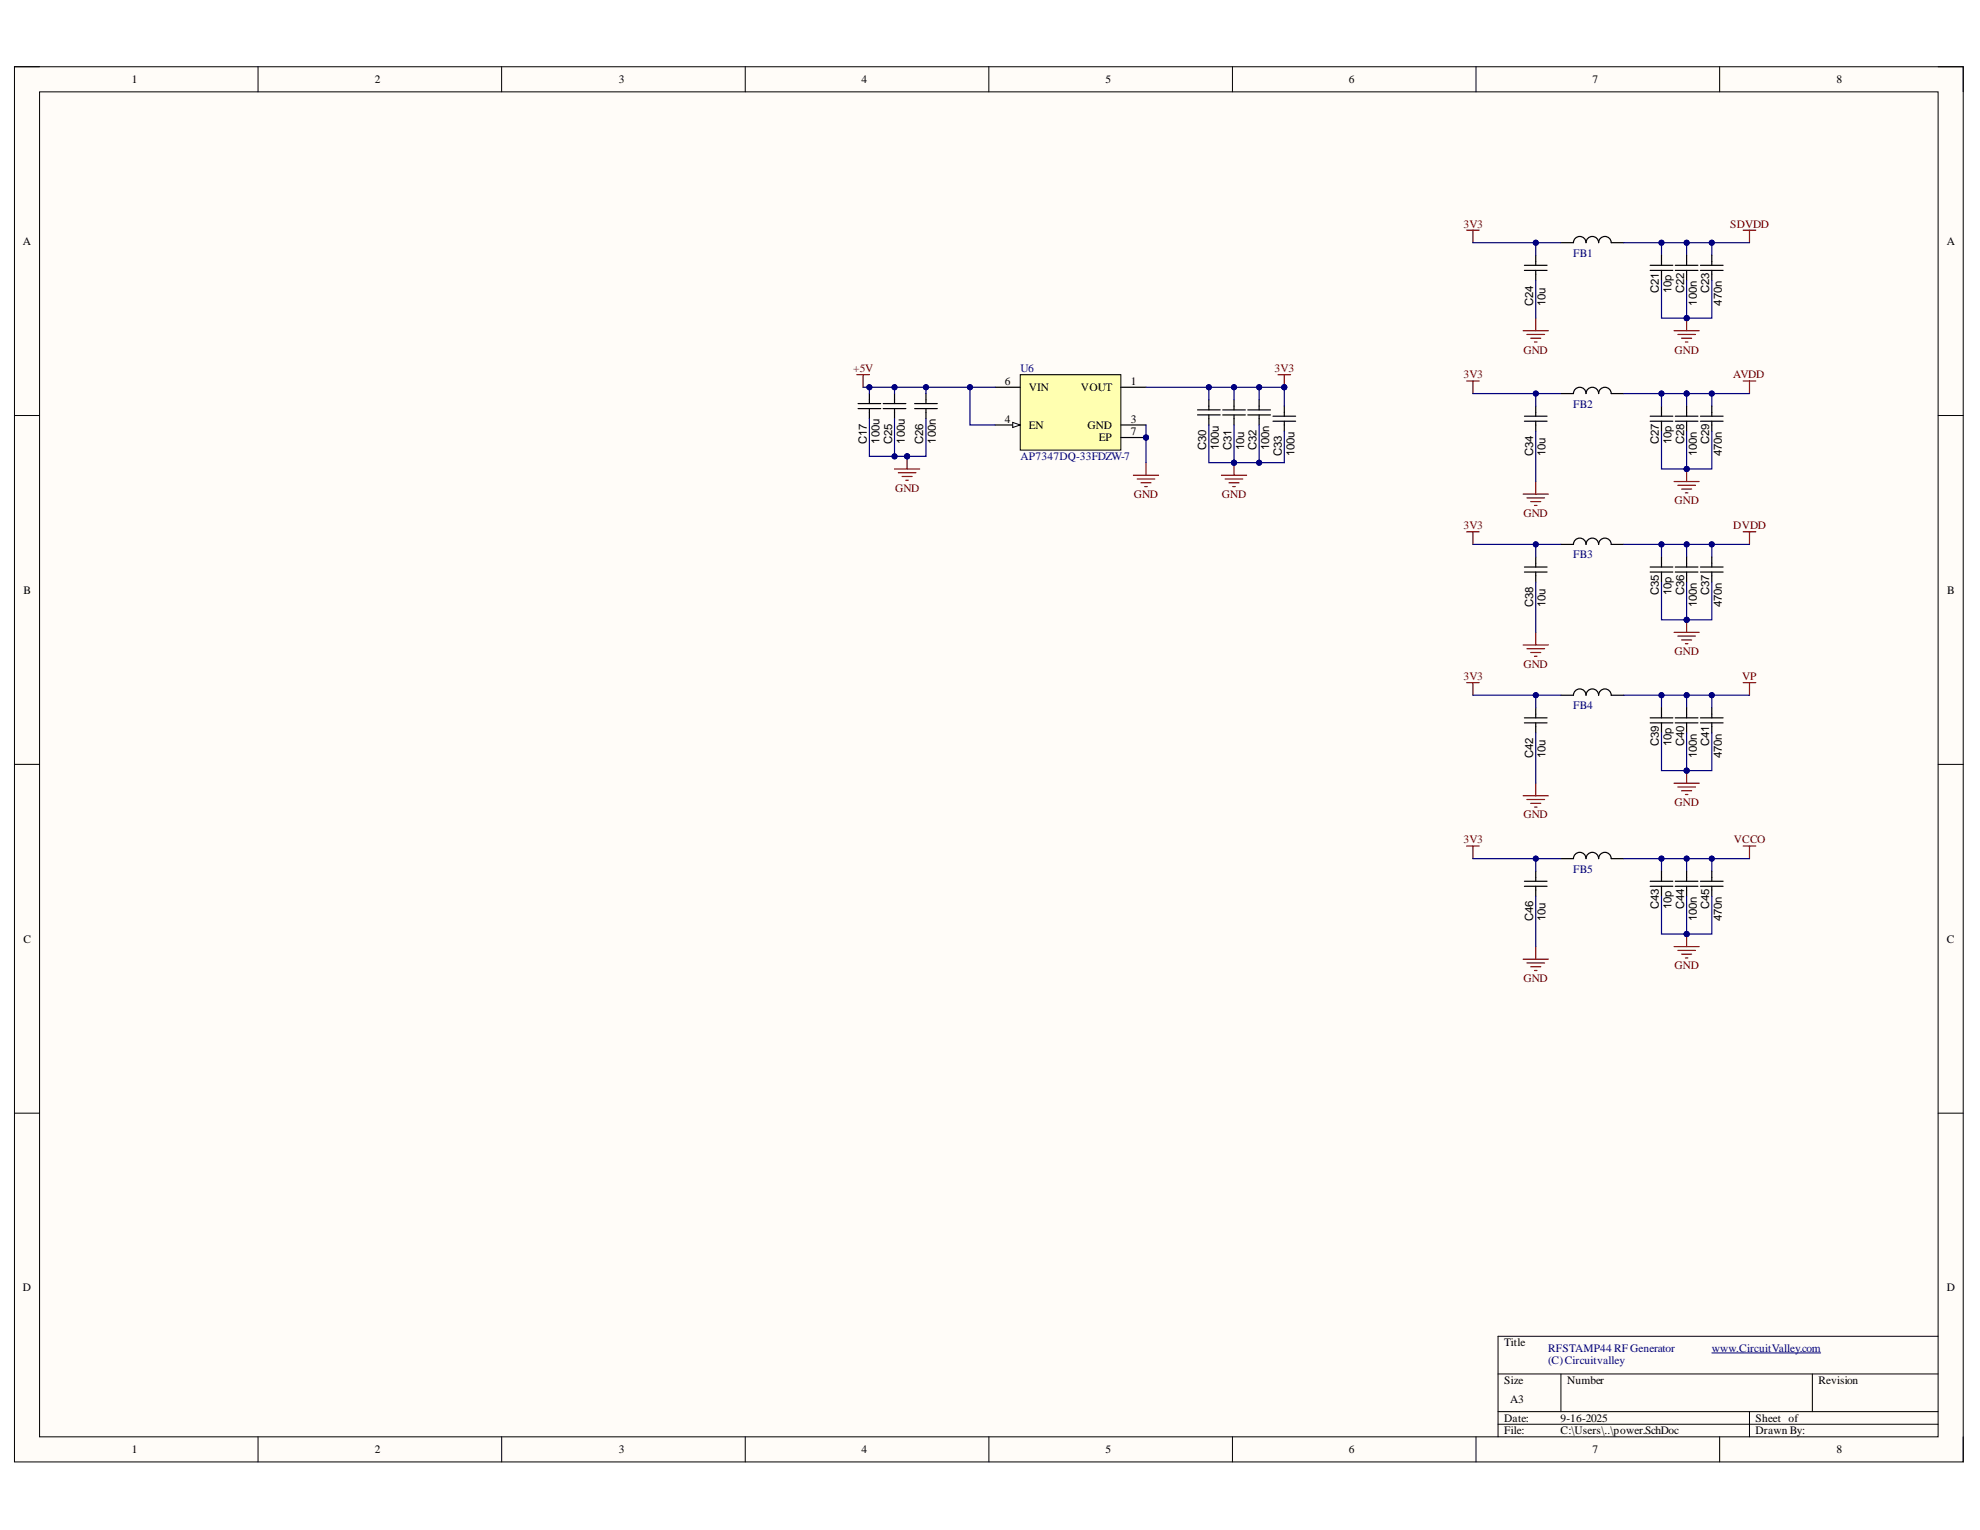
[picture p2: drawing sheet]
<svg xmlns="http://www.w3.org/2000/svg" width="279mm" height="216mm" viewBox="0 0 279 216" stroke-linecap="round" stroke-linejoin="round" font-family="sans-serif">
<path d="M2 9.4h275v196.9h-275z" fill-rule="evenodd" fill="#fffcf8"/>
<path d="M2 9.4h275v196.9h-275z" fill="none" stroke="#000" stroke-width=".14"/>
<path d="M5.6 13h267.9v189.8h-267.9z" fill-rule="evenodd" fill="#fffcf8"/>
<g fill="none" stroke="#000" stroke-width=".14">
<path d="M2 9.4h3.6M5.6 13h267.9v189.8h-267.9zM36.4 9.4v3.6M70.8 9.4v3.6M105.2 9.4v3.6M139.5 9.4v3.6M173.9 9.4v3.6M208.3 9.4v3.6M242.7 9.4v3.6M273.5 9.4h3.5v3.6M2 58.6h3.6M273.5 58.6h3.5"/>
<path d="M2 107.9h3.6M273.5 107.9h3.5M2 157.1h3.6M273.5 157.1h3.5M211.4 193.9h62.1M211.4 199.2h62.1M220.3 193.9v5.3M246.9 199.2v3.6M255.7 193.9v5.3M273.5 188.6h-62.1v14.2M36.4 202.8v3.5M70.8 202.8v3.5"/>
<path d="M105.2 202.8v3.5M139.5 202.8v3.5M173.9 202.8v3.5M208.3 202.8v3.5M211.4 201h62.1M242.7 202.8v3.5M277 202.8v3.5"/>
</g>
<path d="M120.9 52.9h1.8M121.8 52.9v1.7M180.3 52.9h1.8M181.2 52.9v1.8" fill="none" stroke="#800000" stroke-width=".17"/>
<circle cx="181.2" cy="54.6" r=".35" fill="#000080"/>
<circle cx="181.2" cy="54.6" r=".35" fill="none" stroke="#000080" stroke-width=".14"/>
<g fill="none" stroke="#000" stroke-width=".17">
<path d="M124.6 57.7h3.2M124.6 57h3.2M126.2 55.5v1.5M126.2 57.7v1.4M129.1 57.7h3.2M129.1 57h3.2M130.7 55.5v1.5M130.7 57.7v1.4M169 58.5h3.2M169 57.8h3.2M170.6 56.4v1.4M170.6 58.5v1.5"/>
<path d="M172.5 58.6h3.2M172.5 57.8h3.2M174.1 56.4v1.4M174.1 58.6v1.4M176.1 58.6h3.2M176.1 57.8h3.2M177.7 56.4v1.4M177.7 58.6v1.4"/>
</g>
<circle cx="161.7" cy="61.7" r=".35" fill="#000080"/>
<circle cx="161.7" cy="61.7" r=".35" fill="none" stroke="#000080" stroke-width=".14"/>
<path d="M144 52.9h14.2v10.6h-14.2z" fill-rule="evenodd" fill="#ffffb0"/>
<path d="M144 52.9h14.2v10.6h-14.2z" fill="none" stroke="#000" stroke-width=".14"/>
<path d="M140.4 60h3.6M158.2 54.6h3.5" fill="none" stroke="#000" stroke-width=".17"/>
<path d="M142.9 59.6l1.1 .4-1.1 .3z" fill="#f8fcff"/>
<path d="M142.9 59.6l1.1 .4-1.1 .3z" fill="none" stroke="#000" stroke-width=".14"/>
<path d="M140.4 54.6h3.6M158.2 60h3.5M158.2 61.7h3.5" fill="none" stroke="#000" stroke-width=".17"/>
<circle cx="161.7" cy="61.7" r=".35" fill="#000080"/>
<circle cx="161.7" cy="61.7" r=".35" fill="none" stroke="#000080" stroke-width=".14"/>
<path d="M126.2 66.2h3.6M126.8 66.7h2.4M127.3 67.2h1.4M127.8 67.8h.4M128 64.4v1.8" fill="none" stroke="#800000" stroke-width=".17"/>
<circle cx="128" cy="64.4" r=".35" fill="#000080"/>
<circle cx="128" cy="64.4" r=".35" fill="none" stroke="#000080" stroke-width=".14"/>
<path d="M159.9 67.1h3.6M160.5 67.6h2.5M161 68.1h1.4M161.5 68.7h.4M161.7 65.3v1.8M172.4 67.1h3.5M172.9 67.6h2.5M173.4 68.1h1.4M174 68.7h.3M174.1 65.3v1.8" fill="none" stroke="#800000" stroke-width=".17"/>
<circle cx="174.1" cy="65.3" r=".35" fill="#000080"/>
<circle cx="174.1" cy="65.3" r=".35" fill="none" stroke="#000080" stroke-width=".14"/>
<g fill="none" stroke="#800000" stroke-width=".17">
<path d="M207 32.5h1.7M207.8 32.5v1.7M246 32.5h1.8M246.9 32.5v1.7M207 53.8h1.7M207.8 53.8v1.7M214.9 46.7h3.6M215.5 47.2h2.5M216 47.7h1.4M216.5 48.3h.4M216.7 44.9v1.8M246 53.8h1.8"/>
<path d="M246.9 53.8v1.7M207 75h1.7M207.8 75v1.8M214.9 69.7h3.6M215.5 70.3h2.5M216 70.8h1.4M216.5 71.3h.4M216.7 68v1.7M246 75h1.8M246.9 75v1.8M207 96.3h1.7M207.8 96.3v1.8"/>
<path d="M214.9 91h3.6M215.5 91.5h2.5M216 92.1h1.4M216.5 92.6h.4M216.7 89.2v1.8M246 96.3h1.8M246.9 96.3v1.8M214.9 112.3h3.6M215.5 112.8h2.5M216 113.4h1.4M216.5 113.9h.4M216.7 110.5v1.8"/>
</g>
<g fill="none" stroke="#000" stroke-width=".17">
<path d="M215.1 38.2h3.2M215.1 37.4h3.2M216.7 36v1.4M216.7 38.2v1.4M220.3 34.2h1.7a.89 .89 0 0 1 .9-.8 .89 .89 0 0 1 .9 .8 .89 .89 0 0 1 .9-.8 .89 .89 0 0 1 .9 .8 .89 .89 0 0 1 .9-.8 .89 .89 0 0 1 .9 .8h1.7M215.1 59.4h3.2M215.1 58.7h3.2M216.7 57.3v1.4M216.7 59.4v1.5M220.3 55.5h1.7a.89 .89 0 0 1 .9-.8 .89 .89 0 0 1 .9 .8 .89 .89 0 0 1 .9-.8 .89 .89 0 0 1 .9 .8 .89 .89 0 0 1 .9-.8 .89 .89 0 0 1 .9 .8h1.7M216.7 78.6v1.4M220.3 76.8h1.7a.89 .89 0 0 1 .9-.9 .89 .89 0 0 1 .9 .9 .89 .89 0 0 1 .9-.9 .89 .89 0 0 1 .9 .9 .89 .89 0 0 1 .9-.9 .89 .89 0 0 1 .9 .9h1.7"/>
<path d="M215.1 80.7h3.2M215.1 80h3.2M216.7 80.7v1.4M216.7 99.9v1.4M220.3 98.1h1.7a.89 .89 0 0 1 .9-.9 .89 .89 0 0 1 .9 .9 .89 .89 0 0 1 .9-.9 .89 .89 0 0 1 .9 .9 .89 .89 0 0 1 .9-.9 .89 .89 0 0 1 .9 .9h1.7M215.1 102h3.2M215.1 101.3h3.2M216.7 102v1.4"/>
</g>
<path d="M177.7 54.7v1.7" fill="none" stroke="#000080" stroke-width=".17"/>
<circle cx="177.7" cy="54.6" r=".35" fill="#000080"/>
<circle cx="177.7" cy="54.6" r=".35" fill="none" stroke="#000080" stroke-width=".14"/>
<path d="M170.6 54.6v1.8" fill="none" stroke="#000080" stroke-width=".17"/>
<circle cx="170.6" cy="54.6" r=".35" fill="#000080"/>
<circle cx="170.6" cy="54.6" r=".35" fill="none" stroke="#000080" stroke-width=".14"/>
<path d="M126.2 54.6v.9" fill="none" stroke="#000080" stroke-width=".17"/>
<circle cx="126.2" cy="54.6" r=".35" fill="#000080"/>
<circle cx="126.2" cy="54.6" r=".35" fill="none" stroke="#000080" stroke-width=".14"/>
<path d="M130.7 54.6v.9" fill="none" stroke="#000080" stroke-width=".17"/>
<circle cx="130.7" cy="54.6" r=".35" fill="#000080"/>
<circle cx="130.7" cy="54.6" r=".35" fill="none" stroke="#000080" stroke-width=".14"/>
<path d="M174.1 54.7v1.7" fill="none" stroke="#000080" stroke-width=".17"/>
<circle cx="174.1" cy="54.6" r=".35" fill="#000080"/>
<circle cx="174.1" cy="54.6" r=".35" fill="none" stroke="#000080" stroke-width=".14"/>
<path d="M170.6 60v5.3h3.5v-5.3" fill="none" stroke="#000080" stroke-width=".17"/>
<circle cx="174.1" cy="65.3" r=".35" fill="#000080"/>
<circle cx="174.1" cy="65.3" r=".35" fill="none" stroke="#000080" stroke-width=".14"/>
<path d="M136.9 54.6v5.4h3.5" fill="none" stroke="#000080" stroke-width=".17"/>
<circle cx="136.9" cy="54.6" r=".35" fill="#000080"/>
<circle cx="136.9" cy="54.6" r=".35" fill="none" stroke="#000080" stroke-width=".14"/>
<path d="M161.7 60v5.3" fill="none" stroke="#000080" stroke-width=".17"/>
<circle cx="161.7" cy="61.7" r=".35" fill="#000080"/>
<circle cx="161.7" cy="61.7" r=".35" fill="none" stroke="#000080" stroke-width=".14"/>
<path d="M177.7 60v5.3h-3.6" fill="none" stroke="#000080" stroke-width=".17"/>
<circle cx="177.7" cy="65.3" r=".35" fill="#000080"/>
<circle cx="177.7" cy="65.3" r=".35" fill="none" stroke="#000080" stroke-width=".14"/>
<circle cx="174.1" cy="65.3" r=".35" fill="#000080"/>
<circle cx="174.1" cy="65.3" r=".35" fill="none" stroke="#000080" stroke-width=".14"/>
<path d="M241.6 34.2v1.8" fill="none" stroke="#000080" stroke-width=".17"/>
<circle cx="241.5" cy="34.3" r=".35" fill="#000080"/>
<circle cx="241.5" cy="34.3" r=".35" fill="none" stroke="#000080" stroke-width=".14"/>
<path d="M234.5 34.2v1.8" fill="none" stroke="#000080" stroke-width=".17"/>
<circle cx="234.5" cy="34.3" r=".35" fill="#000080"/>
<circle cx="234.5" cy="34.3" r=".35" fill="none" stroke="#000080" stroke-width=".14"/>
<path d="M238 34.2v1.8" fill="none" stroke="#000080" stroke-width=".17"/>
<circle cx="238" cy="34.3" r=".35" fill="#000080"/>
<circle cx="238" cy="34.3" r=".35" fill="none" stroke="#000080" stroke-width=".14"/>
<path d="M216.7 34.2v1.8" fill="none" stroke="#000080" stroke-width=".17"/>
<circle cx="216.7" cy="34.3" r=".35" fill="#000080"/>
<circle cx="216.7" cy="34.3" r=".35" fill="none" stroke="#000080" stroke-width=".14"/>
<path d="M241.6 55.5v1.8" fill="none" stroke="#000080" stroke-width=".17"/>
<circle cx="241.5" cy="55.5" r=".35" fill="#000080"/>
<circle cx="241.5" cy="55.5" r=".35" fill="none" stroke="#000080" stroke-width=".14"/>
<path d="M238 55.5v1.8" fill="none" stroke="#000080" stroke-width=".17"/>
<circle cx="238" cy="55.5" r=".35" fill="#000080"/>
<circle cx="238" cy="55.5" r=".35" fill="none" stroke="#000080" stroke-width=".14"/>
<path d="M216.7 55.5v1.8" fill="none" stroke="#000080" stroke-width=".17"/>
<circle cx="216.7" cy="55.5" r=".35" fill="#000080"/>
<circle cx="216.7" cy="55.5" r=".35" fill="none" stroke="#000080" stroke-width=".14"/>
<path d="M234.5 76.8v1.8" fill="none" stroke="#000080" stroke-width=".17"/>
<circle cx="234.5" cy="76.8" r=".35" fill="#000080"/>
<circle cx="234.5" cy="76.8" r=".35" fill="none" stroke="#000080" stroke-width=".14"/>
<path d="M241.6 76.8v1.8" fill="none" stroke="#000080" stroke-width=".17"/>
<circle cx="241.5" cy="76.8" r=".35" fill="#000080"/>
<circle cx="241.5" cy="76.8" r=".35" fill="none" stroke="#000080" stroke-width=".14"/>
<path d="M216.7 76.8v1.8" fill="none" stroke="#000080" stroke-width=".17"/>
<circle cx="216.7" cy="76.8" r=".35" fill="#000080"/>
<circle cx="216.7" cy="76.8" r=".35" fill="none" stroke="#000080" stroke-width=".14"/>
<path d="M238 76.8v1.8" fill="none" stroke="#000080" stroke-width=".17"/>
<circle cx="238" cy="76.8" r=".35" fill="#000080"/>
<circle cx="238" cy="76.8" r=".35" fill="none" stroke="#000080" stroke-width=".14"/>
<path d="M234.5 98.1v1.8" fill="none" stroke="#000080" stroke-width=".17"/>
<circle cx="234.5" cy="98.1" r=".35" fill="#000080"/>
<circle cx="234.5" cy="98.1" r=".35" fill="none" stroke="#000080" stroke-width=".14"/>
<path d="M241.6 98.1v1.8" fill="none" stroke="#000080" stroke-width=".17"/>
<circle cx="241.5" cy="98.1" r=".35" fill="#000080"/>
<circle cx="241.5" cy="98.1" r=".35" fill="none" stroke="#000080" stroke-width=".14"/>
<path d="M216.7 98.1v1.8" fill="none" stroke="#000080" stroke-width=".17"/>
<circle cx="216.7" cy="98.1" r=".35" fill="#000080"/>
<circle cx="216.7" cy="98.1" r=".35" fill="none" stroke="#000080" stroke-width=".14"/>
<path d="M238 98.1v1.8" fill="none" stroke="#000080" stroke-width=".17"/>
<circle cx="238" cy="98.1" r=".35" fill="#000080"/>
<circle cx="238" cy="98.1" r=".35" fill="none" stroke="#000080" stroke-width=".14"/>
<path d="M207.8 98.1h12.5" fill="none" stroke="#000080" stroke-width=".17"/>
<circle cx="216.7" cy="98.1" r=".35" fill="#000080"/>
<circle cx="216.7" cy="98.1" r=".35" fill="none" stroke="#000080" stroke-width=".14"/>
<path d="M207.8 76.8h12.5" fill="none" stroke="#000080" stroke-width=".17"/>
<circle cx="216.7" cy="76.8" r=".35" fill="#000080"/>
<circle cx="216.7" cy="76.8" r=".35" fill="none" stroke="#000080" stroke-width=".14"/>
<path d="M207.8 55.5h12.5" fill="none" stroke="#000080" stroke-width=".17"/>
<circle cx="216.7" cy="55.5" r=".35" fill="#000080"/>
<circle cx="216.7" cy="55.5" r=".35" fill="none" stroke="#000080" stroke-width=".14"/>
<path d="M207.8 34.2h12.5" fill="none" stroke="#000080" stroke-width=".17"/>
<circle cx="216.7" cy="34.3" r=".35" fill="#000080"/>
<circle cx="216.7" cy="34.3" r=".35" fill="none" stroke="#000080" stroke-width=".14"/>
<path d="M229.1 98.1h17.8" fill="none" stroke="#000080" stroke-width=".17"/>
<circle cx="234.5" cy="98.1" r=".35" fill="#000080"/>
<circle cx="234.5" cy="98.1" r=".35" fill="none" stroke="#000080" stroke-width=".14"/>
<circle cx="238" cy="98.1" r=".35" fill="#000080"/>
<circle cx="238" cy="98.1" r=".35" fill="none" stroke="#000080" stroke-width=".14"/>
<circle cx="241.5" cy="98.1" r=".35" fill="#000080"/>
<circle cx="241.5" cy="98.1" r=".35" fill="none" stroke="#000080" stroke-width=".14"/>
<path d="M229.1 76.8h17.8" fill="none" stroke="#000080" stroke-width=".17"/>
<circle cx="234.5" cy="76.8" r=".35" fill="#000080"/>
<circle cx="234.5" cy="76.8" r=".35" fill="none" stroke="#000080" stroke-width=".14"/>
<circle cx="238" cy="76.8" r=".35" fill="#000080"/>
<circle cx="238" cy="76.8" r=".35" fill="none" stroke="#000080" stroke-width=".14"/>
<circle cx="241.5" cy="76.8" r=".35" fill="#000080"/>
<circle cx="241.5" cy="76.8" r=".35" fill="none" stroke="#000080" stroke-width=".14"/>
<path d="M229.1 34.2h17.8" fill="none" stroke="#000080" stroke-width=".17"/>
<circle cx="234.5" cy="34.3" r=".35" fill="#000080"/>
<circle cx="234.5" cy="34.3" r=".35" fill="none" stroke="#000080" stroke-width=".14"/>
<circle cx="238" cy="34.3" r=".35" fill="#000080"/>
<circle cx="238" cy="34.3" r=".35" fill="none" stroke="#000080" stroke-width=".14"/>
<circle cx="241.5" cy="34.3" r=".35" fill="#000080"/>
<circle cx="241.5" cy="34.3" r=".35" fill="none" stroke="#000080" stroke-width=".14"/>
<path d="M121.8 54.6h18.6" fill="none" stroke="#000080" stroke-width=".17"/>
<circle cx="136.9" cy="54.6" r=".35" fill="#000080"/>
<circle cx="136.9" cy="54.6" r=".35" fill="none" stroke="#000080" stroke-width=".14"/>
<circle cx="130.7" cy="54.6" r=".35" fill="#000080"/>
<circle cx="130.7" cy="54.6" r=".35" fill="none" stroke="#000080" stroke-width=".14"/>
<circle cx="126.2" cy="54.6" r=".35" fill="#000080"/>
<circle cx="126.2" cy="54.6" r=".35" fill="none" stroke="#000080" stroke-width=".14"/>
<circle cx="122.7" cy="54.6" r=".35" fill="#000080"/>
<circle cx="122.7" cy="54.6" r=".35" fill="none" stroke="#000080" stroke-width=".14"/>
<path d="M161.7 54.7h19.5" fill="none" stroke="#000080" stroke-width=".17"/>
<circle cx="170.6" cy="54.6" r=".35" fill="#000080"/>
<circle cx="170.6" cy="54.6" r=".35" fill="none" stroke="#000080" stroke-width=".14"/>
<circle cx="174.1" cy="54.6" r=".35" fill="#000080"/>
<circle cx="174.1" cy="54.6" r=".35" fill="none" stroke="#000080" stroke-width=".14"/>
<circle cx="177.7" cy="54.6" r=".35" fill="#000080"/>
<circle cx="177.7" cy="54.6" r=".35" fill="none" stroke="#000080" stroke-width=".14"/>
<circle cx="181.2" cy="54.6" r=".35" fill="#000080"/>
<circle cx="181.2" cy="54.6" r=".35" fill="none" stroke="#000080" stroke-width=".14"/>
<path d="M216.7 39.6v5.3M229.1 55.5h8.9M216.7 60.9v7.1M216.7 82.1v7.1M216.7 103.4v7.1" fill="none" stroke="#000080" stroke-width=".17"/>
<path d="M232.9 59.4h3.2M232.9 58.7h3.2M234.5 57.3v1.4M234.5 59.4v1.5" fill="none" stroke="#000" stroke-width=".17"/>
<circle cx="234.5" cy="55.5" r=".35" fill="#000080"/>
<circle cx="234.5" cy="55.5" r=".35" fill="none" stroke="#000080" stroke-width=".14"/>
<circle cx="238" cy="55.5" r=".35" fill="#000080"/>
<circle cx="238" cy="55.5" r=".35" fill="none" stroke="#000080" stroke-width=".14"/>
<path d="M238 55.5h8.9" fill="none" stroke="#000080" stroke-width=".17"/>
<circle cx="238" cy="55.5" r=".35" fill="#000080"/>
<circle cx="238" cy="55.5" r=".35" fill="none" stroke="#000080" stroke-width=".14"/>
<circle cx="241.5" cy="55.5" r=".35" fill="#000080"/>
<circle cx="241.5" cy="55.5" r=".35" fill="none" stroke="#000080" stroke-width=".14"/>
<path d="M234.5 55.5v1.8" fill="none" stroke="#000080" stroke-width=".17"/>
<circle cx="234.5" cy="55.5" r=".35" fill="#000080"/>
<circle cx="234.5" cy="55.5" r=".35" fill="none" stroke="#000080" stroke-width=".14"/>
<path d="M236.4 59.4h3.2M236.4 58.7h3.2M238 57.3v1.4M238 59.4v1.5M240 59.4h3.1M240 58.7h3.1M241.6 57.3v1.4M241.6 59.4v1.5" fill="none" stroke="#000" stroke-width=".17"/>
<path d="M234.5 60.9v5.3h3.5v-5.3" fill="none" stroke="#000080" stroke-width=".17"/>
<circle cx="238" cy="66.2" r=".35" fill="#000080"/>
<circle cx="238" cy="66.2" r=".35" fill="none" stroke="#000080" stroke-width=".14"/>
<path d="M241.6 60.9v5.3h-3.6" fill="none" stroke="#000080" stroke-width=".17"/>
<circle cx="238" cy="66.2" r=".35" fill="#000080"/>
<circle cx="238" cy="66.2" r=".35" fill="none" stroke="#000080" stroke-width=".14"/>
<path d="M236.2 68h3.6M236.8 68.5h2.4M237.3 69h1.4M237.8 69.5h.4M238 66.2v1.8" fill="none" stroke="#800000" stroke-width=".17"/>
<circle cx="238" cy="66.2" r=".35" fill="#000080"/>
<circle cx="238" cy="66.2" r=".35" fill="none" stroke="#000080" stroke-width=".14"/>
<path d="M232.9 38.2h3.2M232.9 37.4h3.2M234.5 36v1.4M234.5 38.2v1.4M236.4 38.2h3.2M236.4 37.4h3.2M238 36v1.4M238 38.2v1.4M240 38.2h3.1M240 37.4h3.1M241.6 36v1.4M241.6 38.2v1.4" fill="none" stroke="#000" stroke-width=".17"/>
<path d="M234.5 39.6v5.3h3.5v-5.3" fill="none" stroke="#000080" stroke-width=".17"/>
<circle cx="238" cy="44.9" r=".36" fill="#000080"/>
<circle cx="238" cy="44.9" r=".36" fill="none" stroke="#000080" stroke-width=".14"/>
<path d="M241.6 39.6v5.3h-3.6" fill="none" stroke="#000080" stroke-width=".17"/>
<circle cx="238" cy="44.9" r=".36" fill="#000080"/>
<circle cx="238" cy="44.9" r=".36" fill="none" stroke="#000080" stroke-width=".14"/>
<path d="M236.2 46.7h3.6M236.8 47.2h2.4M237.3 47.7h1.4M237.8 48.3h.4M238 44.9v1.8" fill="none" stroke="#800000" stroke-width=".17"/>
<circle cx="238" cy="44.9" r=".36" fill="#000080"/>
<circle cx="238" cy="44.9" r=".36" fill="none" stroke="#000080" stroke-width=".14"/>
<path d="M234.5 78.6v1.4M238 78.6v1.4M241.6 78.6v1.4M232.9 80.7h3.2M232.9 80h3.2M234.5 80.7v1.4M236.4 80.7h3.2M236.4 80h3.2M238 80.7v1.4M240 80.7h3.1M240 80h3.1M241.6 80.7v1.4" fill="none" stroke="#000" stroke-width=".17"/>
<path d="M234.5 82.1v5.4h3.5v-5.4" fill="none" stroke="#000080" stroke-width=".17"/>
<circle cx="238" cy="87.5" r=".35" fill="#000080"/>
<circle cx="238" cy="87.5" r=".35" fill="none" stroke="#000080" stroke-width=".14"/>
<path d="M241.6 82.1v5.4h-3.6" fill="none" stroke="#000080" stroke-width=".17"/>
<circle cx="238" cy="87.5" r=".35" fill="#000080"/>
<circle cx="238" cy="87.5" r=".35" fill="none" stroke="#000080" stroke-width=".14"/>
<path d="M236.2 89.2h3.6M236.8 89.8h2.4M237.3 90.3h1.4M237.8 90.8h.4M238 87.5v1.7" fill="none" stroke="#800000" stroke-width=".17"/>
<circle cx="238" cy="87.5" r=".35" fill="#000080"/>
<circle cx="238" cy="87.5" r=".35" fill="none" stroke="#000080" stroke-width=".14"/>
<path d="M234.5 99.9v1.4M238 99.9v1.4M241.6 99.9v1.4M232.9 102h3.2M232.9 101.3h3.2M234.5 102v1.4M236.4 102h3.2M236.4 101.3h3.2M238 102v1.4M240 102h3.1M240 101.3h3.1M241.6 102v1.4" fill="none" stroke="#000" stroke-width=".17"/>
<path d="M234.5 103.4v5.3h3.5v-5.3" fill="none" stroke="#000080" stroke-width=".17"/>
<circle cx="238" cy="108.7" r=".35" fill="#000080"/>
<circle cx="238" cy="108.7" r=".35" fill="none" stroke="#000080" stroke-width=".14"/>
<path d="M241.6 103.4v5.3h-3.6" fill="none" stroke="#000080" stroke-width=".17"/>
<circle cx="238" cy="108.7" r=".35" fill="#000080"/>
<circle cx="238" cy="108.7" r=".35" fill="none" stroke="#000080" stroke-width=".14"/>
<path d="M236.2 110.5h3.6M236.8 111.1h2.4M237.3 111.6h1.4M237.8 112.1h.4M238 108.7v1.8" fill="none" stroke="#800000" stroke-width=".17"/>
<circle cx="238" cy="108.7" r=".35" fill="#000080"/>
<circle cx="238" cy="108.7" r=".35" fill="none" stroke="#000080" stroke-width=".14"/>
<path d="M207 119.4h1.7M207.8 119.4v1.8M246 119.4h1.8M246.9 119.4v1.8M214.9 135.4h3.6M215.5 135.9h2.5M216 136.4h1.4M216.5 136.9h.4M216.7 133.6v1.8" fill="none" stroke="#800000" stroke-width=".17"/>
<path d="M215.1 125.1h3.2M215.1 124.4h3.2M216.7 122.9v1.5M216.7 125.1v1.4M220.3 121.2h1.7a.89 .89 0 0 1 .9-.9 .89 .89 0 0 1 .9 .9 .89 .89 0 0 1 .9-.9 .89 .89 0 0 1 .9 .9 .89 .89 0 0 1 .9-.9 .89 .89 0 0 1 .9 .9h1.7" fill="none" stroke="#000" stroke-width=".17"/>
<path d="M234.5 121.2v1.7" fill="none" stroke="#000080" stroke-width=".17"/>
<circle cx="234.5" cy="121.2" r=".35" fill="#000080"/>
<circle cx="234.5" cy="121.2" r=".35" fill="none" stroke="#000080" stroke-width=".14"/>
<path d="M241.6 121.2v1.7" fill="none" stroke="#000080" stroke-width=".17"/>
<circle cx="241.5" cy="121.2" r=".35" fill="#000080"/>
<circle cx="241.5" cy="121.2" r=".35" fill="none" stroke="#000080" stroke-width=".14"/>
<path d="M216.7 121.2v1.7" fill="none" stroke="#000080" stroke-width=".17"/>
<circle cx="216.7" cy="121.2" r=".35" fill="#000080"/>
<circle cx="216.7" cy="121.2" r=".35" fill="none" stroke="#000080" stroke-width=".14"/>
<path d="M238 121.2v1.7" fill="none" stroke="#000080" stroke-width=".17"/>
<circle cx="238" cy="121.2" r=".35" fill="#000080"/>
<circle cx="238" cy="121.2" r=".35" fill="none" stroke="#000080" stroke-width=".14"/>
<path d="M207.8 121.2h12.5" fill="none" stroke="#000080" stroke-width=".17"/>
<circle cx="216.7" cy="121.2" r=".35" fill="#000080"/>
<circle cx="216.7" cy="121.2" r=".35" fill="none" stroke="#000080" stroke-width=".14"/>
<path d="M229.1 121.2h17.8" fill="none" stroke="#000080" stroke-width=".17"/>
<circle cx="234.5" cy="121.2" r=".35" fill="#000080"/>
<circle cx="234.5" cy="121.2" r=".35" fill="none" stroke="#000080" stroke-width=".14"/>
<circle cx="238" cy="121.2" r=".35" fill="#000080"/>
<circle cx="238" cy="121.2" r=".35" fill="none" stroke="#000080" stroke-width=".14"/>
<circle cx="241.5" cy="121.2" r=".35" fill="#000080"/>
<circle cx="241.5" cy="121.2" r=".35" fill="none" stroke="#000080" stroke-width=".14"/>
<path d="M216.7 126.5v7.1M234.5 126.5v5.3h3.5v-5.3" fill="none" stroke="#000080" stroke-width=".17"/>
<path d="M232.9 125.1h3.2M232.9 124.4h3.2M234.5 122.9v1.5M234.5 125.1v1.4M236.4 125.1h3.2M236.4 124.4h3.2M238 122.9v1.5M238 125.1v1.4M240 125.1h3.1M240 124.4h3.1M241.6 122.9v1.5M241.6 125.1v1.4" fill="none" stroke="#000" stroke-width=".17"/>
<circle cx="238" cy="131.8" r=".35" fill="#000080"/>
<circle cx="238" cy="131.8" r=".35" fill="none" stroke="#000080" stroke-width=".14"/>
<path d="M241.6 126.5v5.3h-3.6" fill="none" stroke="#000080" stroke-width=".17"/>
<circle cx="238" cy="131.8" r=".35" fill="#000080"/>
<circle cx="238" cy="131.8" r=".35" fill="none" stroke="#000080" stroke-width=".14"/>
<path d="M236.2 133.6h3.6M236.8 134.1h2.4M237.3 134.6h1.4M237.8 135.2h.4M238 131.8v1.8" fill="none" stroke="#800000" stroke-width=".17"/>
<circle cx="238" cy="131.8" r=".35" fill="#000080"/>
<circle cx="238" cy="131.8" r=".35" fill="none" stroke="#000080" stroke-width=".14"/>
<path d="M179.6 59.4h3.2M179.6 58.7h3.2M181.2 57.3v1.4M181.2 59.4v1.5" fill="none" stroke="#000" stroke-width=".17"/>
<path d="M181.2 54.7v2.6" fill="none" stroke="#000080" stroke-width=".17"/>
<circle cx="181.2" cy="54.6" r=".35" fill="#000080"/>
<circle cx="181.2" cy="54.6" r=".35" fill="none" stroke="#000080" stroke-width=".14"/>
<path d="M181.2 60.9v4.4h-3.5" fill="none" stroke="#000080" stroke-width=".17"/>
<circle cx="177.7" cy="65.3" r=".35" fill="#000080"/>
<circle cx="177.7" cy="65.3" r=".35" fill="none" stroke="#000080" stroke-width=".14"/>
<path d="M121.1 57.7h3.2M121.1 57h3.2M122.7 55.5v1.5M122.7 57.7v1.4" fill="none" stroke="#000" stroke-width=".17"/>
<path d="M130.7 59.1v5.3h-2.7" fill="none" stroke="#000080" stroke-width=".17"/>
<circle cx="128" cy="64.4" r=".35" fill="#000080"/>
<circle cx="128" cy="64.4" r=".35" fill="none" stroke="#000080" stroke-width=".14"/>
<path d="M126.2 59.1v5.3" fill="none" stroke="#000080" stroke-width=".17"/>
<circle cx="126.2" cy="64.4" r=".35" fill="#000080"/>
<circle cx="126.2" cy="64.4" r=".35" fill="none" stroke="#000080" stroke-width=".14"/>
<path d="M122.7 59.1v5.3h5.3" fill="none" stroke="#000080" stroke-width=".17"/>
<circle cx="126.2" cy="64.4" r=".35" fill="#000080"/>
<circle cx="126.2" cy="64.4" r=".35" fill="none" stroke="#000080" stroke-width=".14"/>
<circle cx="128" cy="64.4" r=".35" fill="#000080"/>
<circle cx="128" cy="64.4" r=".35" fill="none" stroke="#000080" stroke-width=".14"/>
<path d="M122.7 54.6v.9" fill="none" stroke="#000080" stroke-width=".17"/>
<circle cx="122.7" cy="54.6" r=".35" fill="#000080"/>
<g fill="none" stroke="#000080" stroke-width=".14">
<path d="M241.6 190.9h15.3"/>
<circle cx="122.7" cy="54.6" r=".35"/>
</g>
<g font-size="1.6">
<text x="18.6" y="11.8">1</text>
<text x="52.9" y="11.8">2</text>
<text x="87.3" y="11.8">3</text>
<text x="121.6" y="11.8">4</text>
<text x="156" y="11.8">5</text>
<text x="190.4" y="11.8">6</text>
<text x="224.7" y="11.8">7</text>
<text x="259.1" y="11.8">8</text>
<text x="3.2" y="34.6">A</text>
<text x="274.7" y="34.6">A</text>
<text x="234.1" y="41.4" transform="rotate(-90 234.1 41.4)">C21</text>
<text x="235.9" y="41.4" transform="rotate(-90 235.9 41.4)">10p</text>
<text x="237.6" y="41.4" transform="rotate(-90 237.6 41.4)">C22</text>
<text x="241.2" y="41.4" transform="rotate(-90 241.2 41.4)">C23</text>
<text x="216.3" y="43.1" transform="rotate(-90 216.3 43.1)">C24</text>
<text x="218.1" y="43.1" transform="rotate(-90 218.1 43.1)">10u</text>
<text x="239.4" y="43.1" transform="rotate(-90 239.4 43.1)">100n</text>
<text x="243" y="43.1" transform="rotate(-90 243 43.1)">470n</text>
<text x="141.8" y="59.6">4</text>
<text x="141.8" y="54.3">6</text>
<text x="145.2" y="55.1">VIN</text>
<text x="152.5" y="55.1">VOUT</text>
<text x="159.6" y="54.3">1</text>
<text x="159.6" y="59.6">3</text>
<text x="122.3" y="62.6" transform="rotate(-90 122.3 62.6)">C17</text>
<text x="124.1" y="62.6" transform="rotate(-90 124.1 62.6)">100u</text>
<text x="125.9" y="62.6" transform="rotate(-90 125.9 62.6)">C25</text>
<text x="127.7" y="62.6" transform="rotate(-90 127.7 62.6)">100u</text>
<text x="130.3" y="62.6" transform="rotate(-90 130.3 62.6)">C26</text>
<text x="132.1" y="62.6" transform="rotate(-90 132.1 62.6)">100n</text>
<text x="145.2" y="60.5">EN</text>
<text x="153.5" y="60.5">GND</text>
<text x="155.1" y="62.3">EP</text>
<text x="159.6" y="61.4">7</text>
<text x="170.2" y="63.5" transform="rotate(-90 170.2 63.5)">C30</text>
<text x="172" y="63.5" transform="rotate(-90 172 63.5)">100u</text>
<text x="173.8" y="63.5" transform="rotate(-90 173.8 63.5)">C31</text>
<text x="175.6" y="63.5" transform="rotate(-90 175.6 63.5)">10u</text>
<text x="177.3" y="63.5" transform="rotate(-90 177.3 63.5)">C32</text>
<text x="179.1" y="63.5" transform="rotate(-90 179.1 63.5)">100n</text>
<text x="180.9" y="64.4" transform="rotate(-90 180.9 64.4)">C33</text>
<text x="182.7" y="64.4" transform="rotate(-90 182.7 64.4)">100u</text>
<text x="216.3" y="64.4" transform="rotate(-90 216.3 64.4)">C34</text>
<text x="218.1" y="64.4" transform="rotate(-90 218.1 64.4)">10u</text>
<text x="234.1" y="62.6" transform="rotate(-90 234.1 62.6)">C27</text>
<text x="235.9" y="62.6" transform="rotate(-90 235.9 62.6)">10p</text>
<text x="237.6" y="62.6" transform="rotate(-90 237.6 62.6)">C28</text>
<text x="239.4" y="64.4" transform="rotate(-90 239.4 64.4)">100n</text>
<text x="241.2" y="62.6" transform="rotate(-90 241.2 62.6)">C29</text>
<text x="243" y="64.4" transform="rotate(-90 243 64.4)">470n</text>
<text x="3.3" y="83.8">B</text>
<text x="234.1" y="83.9" transform="rotate(-90 234.1 83.9)">C35</text>
<text x="235.9" y="83.9" transform="rotate(-90 235.9 83.9)">10p</text>
<text x="237.6" y="83.9" transform="rotate(-90 237.6 83.9)">C36</text>
<text x="241.2" y="83.9" transform="rotate(-90 241.2 83.9)">C37</text>
<text x="274.8" y="83.8">B</text>
<text x="216.3" y="85.7" transform="rotate(-90 216.3 85.7)">C38</text>
<text x="218.1" y="85.7" transform="rotate(-90 218.1 85.7)">10u</text>
<text x="239.4" y="85.7" transform="rotate(-90 239.4 85.7)">100n</text>
<text x="243" y="85.7" transform="rotate(-90 243 85.7)">470n</text>
<text x="216.3" y="107" transform="rotate(-90 216.3 107)">C42</text>
<text x="218.1" y="107" transform="rotate(-90 218.1 107)">10u</text>
<text x="234.1" y="105.2" transform="rotate(-90 234.1 105.2)">C39</text>
<text x="235.9" y="105.2" transform="rotate(-90 235.9 105.2)">10p</text>
<text x="237.6" y="105.2" transform="rotate(-90 237.6 105.2)">C40</text>
<text x="239.4" y="107" transform="rotate(-90 239.4 107)">100n</text>
<text x="241.2" y="105.2" transform="rotate(-90 241.2 105.2)">C41</text>
<text x="243" y="107" transform="rotate(-90 243 107)">470n</text>
<text x="216.3" y="130" transform="rotate(-90 216.3 130)">C46</text>
<text x="218.1" y="130" transform="rotate(-90 218.1 130)">10u</text>
<text x="234.1" y="128.2" transform="rotate(-90 234.1 128.2)">C43</text>
<text x="235.9" y="128.2" transform="rotate(-90 235.9 128.2)">10p</text>
<text x="237.6" y="128.2" transform="rotate(-90 237.6 128.2)">C44</text>
<text x="239.4" y="130" transform="rotate(-90 239.4 130)">100n</text>
<text x="241.2" y="128.2" transform="rotate(-90 241.2 128.2)">C45</text>
<text x="243" y="130" transform="rotate(-90 243 130)">470n</text>
<text x="3.3" y="133">C</text>
<text x="274.7" y="133">C</text>
<text x="3.2" y="182.2">D</text>
<text x="274.7" y="182.2">D</text>
<text x="212.3" y="190">Title</text>
<text x="212.3" y="195.3">Size</text>
<text x="221.2" y="195.3">Number</text>
<text x="256.6" y="195.3">Revision</text>
<text x="212.3" y="200.6">Date:</text>
<text x="212.3" y="202.4">File:</text>
<text x="213.1" y="198">A3</text>
<text x="220.2" y="200.6">9-16-2025</text>
<text x="220.2" y="202.4">C:\Users\..\power.SchDoc</text>
<text x="247.7" y="200.6">Sheet of</text>
<text x="247.7" y="202.4">Drawn By:</text>
<text x="18.6" y="205">1</text>
<text x="52.9" y="205">2</text>
<text x="87.3" y="205">3</text>
<text x="121.6" y="205">4</text>
<text x="156" y="205">5</text>
<text x="190.4" y="205">6</text>
<text x="224.7" y="205">7</text>
<text x="259.1" y="205">8</text>
</g>
<g font-size="1.6" fill="#800000">
<text x="206.5" y="32.1">3V3</text>
<text x="244.2" y="32.1">SDVDD</text>
<text x="120.4" y="52.5">+5V</text>
<text x="179.9" y="52.5">3V3</text>
<text x="206.5" y="53.4">3V3</text>
<text x="215" y="49.9">GND</text>
<text x="236.3" y="49.9">GND</text>
<text x="244.6" y="53.4">AVDD</text>
<text x="126.3" y="69.4">GND</text>
<text x="160" y="70.3">GND</text>
<text x="172.4" y="70.3">GND</text>
<text x="236.3" y="71.1">GND</text>
<text x="206.5" y="74.7">3V3</text>
<text x="215" y="72.9">GND</text>
<text x="244.6" y="74.7">DVDD</text>
<text x="215" y="94.2">GND</text>
<text x="236.3" y="92.4">GND</text>
<text x="206.5" y="96">3V3</text>
<text x="245.9" y="96">VP</text>
<text x="236.3" y="113.7">GND</text>
<text x="206.5" y="119">3V3</text>
<text x="215" y="115.5">GND</text>
<text x="244.7" y="119">VCCO</text>
<text x="236.3" y="136.8">GND</text>
<text x="215" y="138.5">GND</text>
</g>
<g font-size="1.6" fill="#000080">
<text x="222" y="36.2">FB1</text>
<text x="144" y="52.5">U6</text>
<text x="222" y="57.5">FB2</text>
<text x="144" y="65">AP7347DQ-33FDZW-7</text>
<text x="222" y="78.7">FB3</text>
<text x="222" y="100.1">FB4</text>
<text x="222" y="123.2">FB5</text>
<text x="218.4" y="190.7">RFSTAMP44 RF Generator</text>
<text x="241.5" y="190.7">www.CircuitValley.com</text>
<text x="218.4" y="192.5">(C)Circuitvalley</text>
</g>
</svg>
